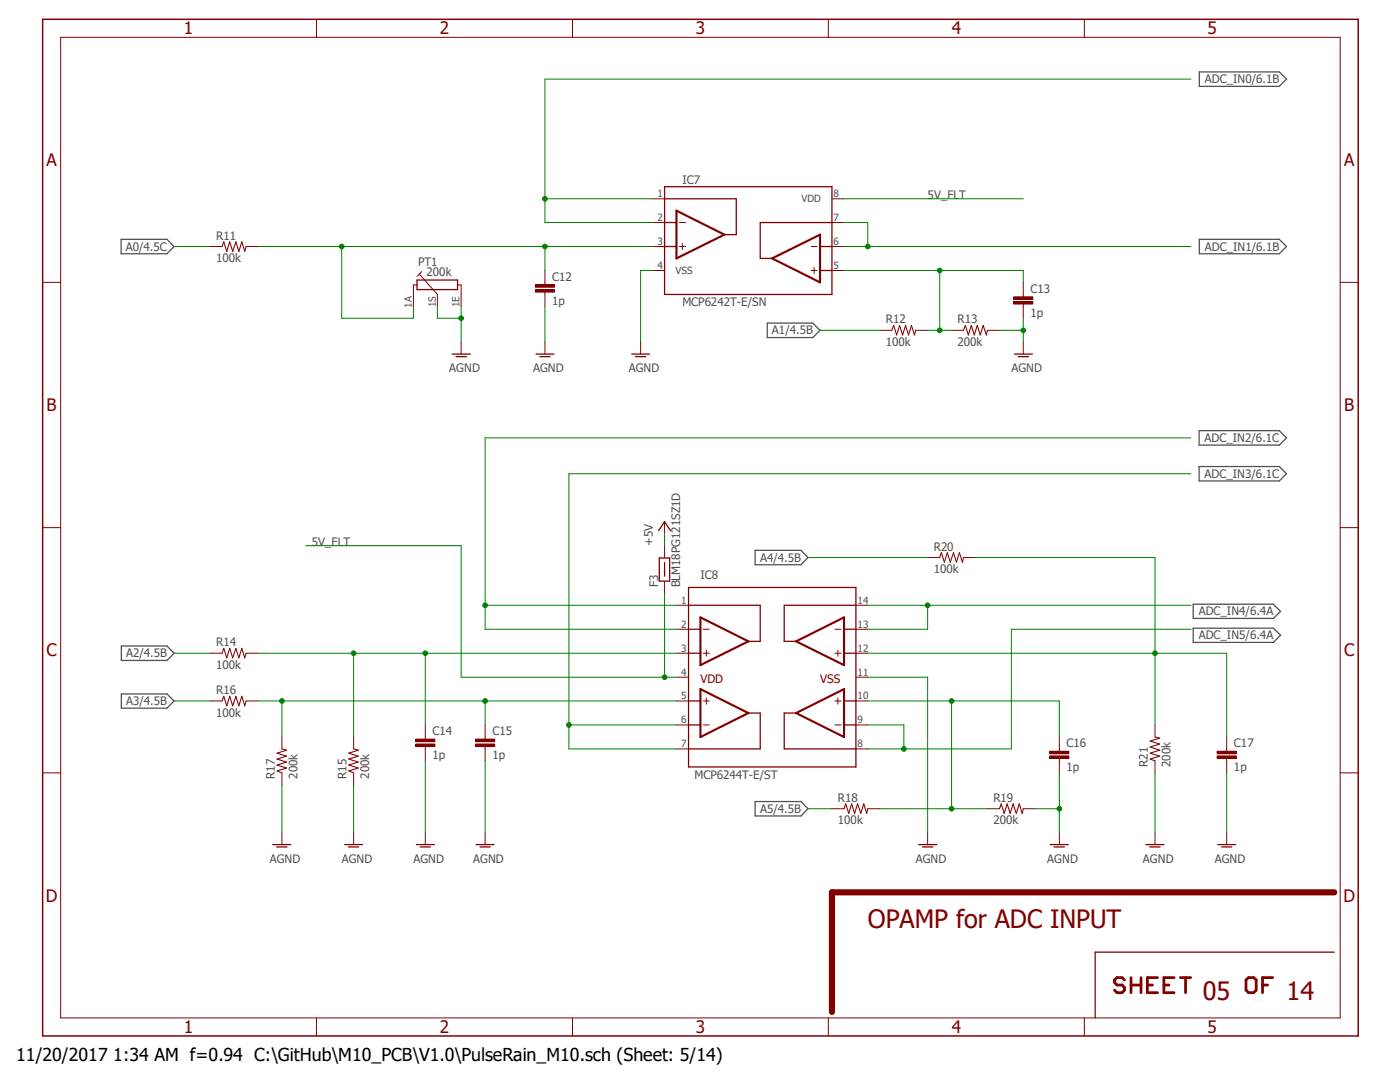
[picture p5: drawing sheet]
<svg xmlns="http://www.w3.org/2000/svg" width="279mm" height="216mm" viewBox="0 0 279 216" stroke-linecap="round" stroke-linejoin="round" font-family="sans-serif">
<path d="M8 3.6l263.4 203.7M271.4 3.6l-263.4 203.7" fill="none" stroke="#fff" stroke-width=".2"/>
<path d="M239.4 14.4h15.9l1.5 1.4-1.5 1.4h-15.9zM24.2 47.8h9.1l1.5 1.4-1.5 1.4h-9.1zM239.4 47.8h15.9l1.5 1.4-1.5 1.4h-15.9zM153.1 64.5h9.1l1.5 1.4-1.5 1.5h-9.1zM239.3 93.1h16l1.5 1.4-1.5 1.5h-16zM239.3 85.9h16l1.5 1.5-1.5 1.4h-16zM150.7 109.8h9.2l1.3 1.5-1.3 1.4h-9.2zM24.2 128.9h9.1l1.5 1.4-1.5 1.5h-9.1zM24.2 138.5h9.1l1.5 1.4-1.5 1.4h-9.1zM238.1 125.3h16l1.5 1.4-1.5 1.5h-16zM238.1 120.6h16l1.5 1.4-1.5 1.4h-16zM150.7 159.9h9.2l1.3 1.5-1.3 1.4h-9.2z" fill="none" stroke="#505050" stroke-width=".25"/>
<path d="M135 42l9.6 4.8-9.6 4.8zM154.1 51.6l9.6-4.8v9.5z" fill="none" stroke="#800000" stroke-width=".42"/>
<g fill="none" stroke="#800000" stroke-width=".2">
<path d="M130.3 39.7h2.3M166 39.7h2.4M83.2 56.9h-.7v4.2M83.7 54.7l3.6 4.1v2.3M83.7 54.7l-.5 .5M84.2 54.2l-.5 .5M91.3 56.9h.7v4.2M108.8 56.3v.6M108.8 58.3v.5M130.3 49.2h2.3M130.3 44.4h2.3M130.3 54h2.3"/>
<path d="M135.6 49.2h1.2M135.6 44.4h1.2M136.2 48.6v1.2M161.9 49.2h1.2M161.9 54h1.2M162.5 53.4v1.2M166 49.2h2.4M166 44.4h2.4M166 54h2.4"/>
</g>
<path d="M132.6 37.3h33.4v21.5h-33.4zM132.6 39.7h14.3v7.1h-2.3M83.2 55.9h8.1v1.9h-8.1zM132.6 49.2h2.4M132.6 44.4h2.4M163.7 49.2h2.3M163.7 54h2.3M166 44.4h-14.3v7.2h2.4" fill="none" stroke="#800000" stroke-width=".25"/>
<path d="M106.8 57.8h3.9v.5h-3.9z" fill-rule="evenodd" fill="#800000"/>
<path d="M106.8 57.8h3.9v.5h-3.9z" fill="none" stroke="#800000" stroke-width=".2"/>
<path d="M106.8 56.8h3.9v.5h-3.9z" fill-rule="evenodd" fill="#800000"/>
<g fill="none" stroke="#800000" stroke-width=".2">
<path d="M41.9 49.2h2.4M49.1 49.2h2.4M106.8 56.8h3.9v.5h-3.9zM108.8 54v2.3M108.8 58.8v2.3M204.2 58.8v.4M92 68.3v2.4M108.8 68.3v2.4M175.6 65.9h2.4M182.8 65.9h2.3M189.9 65.9h2.4M197.1 65.9h2.4"/>
<path d="M204.2 60.7v.4M204.2 68.3v2.4M132.6 104.1v2.4M132.6 108.9v2.4M132.6 116v2.4M41.9 130.3h2.4M49.1 130.3h2.4M135 130.3h2.4M135 125.6h2.4M135 135.1h2.4M135 120.8h2.4M135 139.9h2.4"/>
<path d="M140.4 130.3h1.2M140.4 125.6h1.2M140.4 139.9h1.2M141 129.8v1.1M141 139.3v1.2M166.6 130.3h1.3M166.6 125.6h1.3M166.6 139.9h1.3M167.2 129.8v1.1M167.2 139.3v1.2M170.8 130.3h2.4M170.8 125.6h2.4"/>
<path d="M170.8 135.1h2.4M170.8 120.8h2.4M170.8 139.9h2.4M70.6 147.1v2.3M70.6 154.2v2.4M135 144.7h2.4M135 149.4h2.4M140.4 144.7h1.2M166.6 144.7h1.3M170.8 144.7h2.4M170.8 149.4h2.4M70.6 166.2v2.3"/>
<path d="M185.1 166.2v2.3"/>
</g>
<g fill="none" stroke="#800000" stroke-width=".25">
<path d="M90.3 70.7h3.6M91 71.2h2.1M107 70.7h3.5M107.7 71.2h2.1M202.4 70.7h3.6M203.2 71.2h2.1M131.4 105.9l1.2-1.8 1.2 1.8M131.7 115.9l-.1-4.6h2v4.7h-2M132.6 112.3v2.7M137.4 117.2h33.4v35.8h-33.4zM137.4 130.3h2.4M137.4 125.6h2.4"/>
<path d="M137.4 139.9h2.4M137.4 120.8h14.3v7.2h-2.3M168.4 130.3h2.4M168.4 125.6h2.4M168.4 139.9h2.4M170.8 120.8h-14.3v7.2h2.4M137.4 144.7h2.4M149.4 142.3h2.3v7.1h-14.3M158.9 142.3h-2.4v7.1h14.3M168.4 144.7h2.4M68.8 168.5h3.5M69.6 169h2"/>
<path d="M183.3 168.5h3.6M184.1 169h2.1"/>
</g>
<path d="M44.3 49.2l.4-.9 .6 1.9 .5-1.9 .6 1.9 .7-1.9 .6 1.9 .6-1.9 .6 1.9 .2-1M178 65.9l.4-1 .5 1.9 .6-1.9 .6 1.9 .6-1.9 .6 1.9 .6-1.9 .6 1.9 .3-.9M192.3 65.9l.4-1 .6 1.9 .5-1.9 .6 1.9 .6-1.9 .6 1.9 .6-1.9 .6 1.9 .3-.9M44.3 130.3l.4-.9 .6 1.9 .5-1.9 .6 1.9 .7-1.9 .6 1.9 .6-1.9 .6 1.9 .2-1M70.6 149.4l.9 .3-1.9 .6 1.9 .6-1.9 .6 1.9 .6-1.9 .6 1.9 .5-1.9 .6 1 .4" fill="none" stroke="#800000" stroke-width=".21"/>
<path d="M139.8 123.2l9.6 4.8-9.6 4.7zM139.8 137.5l9.6 4.8-9.6 4.8zM158.9 128l9.5-4.8v9.5zM158.9 142.3l9.5-4.8v9.6z" fill="none" stroke="#800000" stroke-width=".42"/>
<path d="M202.3 60.2h3.8v.5h-3.8z" fill-rule="evenodd" fill="#800000"/>
<path d="M202.3 60.2h3.8v.5h-3.8z" fill="none" stroke="#800000" stroke-width=".2"/>
<path d="M202.3 59.2h3.8v.5h-3.8z" fill-rule="evenodd" fill="#800000"/>
<path d="M202.3 59.2h3.8v.5h-3.8zM204.2 56.3v2.5M204.2 61.1v2.4M84.9 147.1v.4M84.9 149v.4" fill="none" stroke="#800000" stroke-width=".2"/>
<path d="M83 148.5h3.8v.5h-3.8z" fill-rule="evenodd" fill="#800000"/>
<path d="M83 148.5h3.8v.5h-3.8z" fill="none" stroke="#800000" stroke-width=".2"/>
<path d="M83 147.5h3.8v.5h-3.8z" fill-rule="evenodd" fill="#800000"/>
<path d="M41.9 139.9h2.4M49.1 139.9h2.4M83 147.5h3.8v.5h-3.8zM84.9 144.7v2.4M84.9 149.4v2.4M96.8 147.1v.4M96.8 149v.4M84.9 166.2v2.3" fill="none" stroke="#800000" stroke-width=".2"/>
<path d="M83.1 168.5h3.6M83.9 169h2" fill="none" stroke="#800000" stroke-width=".25"/>
<path d="M44.3 139.9l.4-1 .6 1.9 .5-1.9 .6 1.9 .7-1.9 .6 1.9 .6-1.9 .6 1.9 .2-.9" fill="none" stroke="#800000" stroke-width=".21"/>
<path d="M94.9 148.5h3.8v.5h-3.8z" fill-rule="evenodd" fill="#800000"/>
<path d="M94.9 148.5h3.8v.5h-3.8z" fill="none" stroke="#800000" stroke-width=".2"/>
<path d="M94.9 147.5h3.8v.5h-3.8z" fill-rule="evenodd" fill="#800000"/>
<g fill="none" stroke="#800000" stroke-width=".2">
<path d="M56.3 147.1v2.3M56.3 154.2v2.4M94.9 147.5h3.8v.5h-3.8zM96.8 144.7v2.4M96.8 149.4v2.4M211.4 149.4v.5M211.4 151.3v.5M56.3 166.2v2.3M96.8 166.2v2.3M166 161.4h2.4M173.2 161.4h2.4M197.1 161.4h2.4"/>
<path d="M204.2 161.4h2.4M211.4 166.2v2.3"/>
</g>
<path d="M54.4 168.5h3.6M55.2 169h2.1M95 168.5h3.6M95.8 169h2M209.6 168.5h3.6M210.4 169h2" fill="none" stroke="#800000" stroke-width=".25"/>
<path d="M56.3 149.4l.9 .3-1.9 .6 1.9 .6-1.9 .6 1.9 .6-1.9 .6 1.9 .5-1.9 .6 1 .4M168.4 161.4l.4-1 .6 1.9 .6-1.9 .6 1.9 .6-1.9 .6 1.9 .6-1.9 .6 1.9 .2-.9M199.5 161.4l.3-1 .6 1.9 .6-1.9 .6 1.9 .6-1.9 .6 1.9 .6-1.9 .6 1.9 .2-.9" fill="none" stroke="#800000" stroke-width=".21"/>
<path d="M209.5 150.8h3.8v.5h-3.8z" fill-rule="evenodd" fill="#800000"/>
<path d="M209.5 150.8h3.8v.5h-3.8z" fill="none" stroke="#800000" stroke-width=".2"/>
<path d="M209.5 149.9h3.8v.5h-3.8z" fill-rule="evenodd" fill="#800000"/>
<path d="M185.1 111.3h2.4M192.3 111.3h2.4M209.5 149.9h3.8v.5h-3.8zM211.4 147.1v2.3M211.4 151.8v2.4M230.5 144.7v2.4M230.5 151.8v2.4M244.8 149.4v.5M244.8 151.3v.5M230.5 166.2v2.3" fill="none" stroke="#800000" stroke-width=".2"/>
<path d="M187.5 111.3l.4-1 .6 1.9 .6-1.9 .6 1.9 .6-1.9 .6 1.9 .6-1.9 .6 1.9 .2-.9M230.5 147.1l.9 .2-1.9 .6 1.9 .6-1.9 .6 1.9 .6-1.9 .6 1.9 .6-1.9 .6 1 .3" fill="none" stroke="#800000" stroke-width=".21"/>
<path d="M228.7 168.5h3.6M229.4 169h2.1" fill="none" stroke="#800000" stroke-width=".25"/>
<path d="M242.9 150.8h3.8v.5h-3.8z" fill-rule="evenodd" fill="#800000"/>
<path d="M242.9 150.8h3.8v.5h-3.8z" fill="none" stroke="#800000" stroke-width=".2"/>
<path d="M242.9 149.9h3.8v.5h-3.8z" fill-rule="evenodd" fill="#800000"/>
<g fill="none" stroke="#800000" stroke-width=".2">
<path d="M12.1 7.5h255.4v195.6h-255.4zM63.2 3.9v3.6M114.3 3.9v3.6M165.3 3.9v3.6M216.4 3.9v3.6M8.5 56.3h3.6M267.5 56.3h3.6M127.8 68.3v2.4M8.5 105.3h3.6M267.5 105.3h3.6M8.5 154.2h3.6M242.9 149.9h3.8v.5h-3.8z"/>
<path d="M244.8 147.1v2.3M244.8 151.8v2.4M267.5 154.2h3.6M244.8 166.2v2.3M63.2 203.1v3.6M114.3 203.1v3.6M165.3 203.1v3.6M216.4 203.1v3.6"/>
</g>
<path d="M126.1 70.7h3.5M126.8 71.2h2.1M243 168.5h3.6M243.8 169h2M266.3 190h-47.7v13.1" fill="none" stroke="#800000" stroke-width=".25"/>
<path d="M8.5 3.9h262.6v202.8h-262.6z" fill="none" stroke="#800000" stroke-width=".3"/>
<path d="M266.3 178.1h-100.3v23.8" fill="none" stroke="#800000" stroke-width="1.2"/>
<g fill="none" stroke="#800000" stroke-width=".55">
<path d="M224.4 195.5l-.5-.4h-1l-.5 .4v.5l.5 .6h1l.5 .5v.5l-.5 .5h-1l-.5-.5M225.7 196.6h2M225.7 195.1v3M227.7 195.1v3M229 196.6h1M231 195.1h-2v3h2M232.3 196.6h1M234.3 195.1h-2v3h2M235.6 195.1h2M236.6 195.1v3M248.7 195.5l.5-.4h1l.5 .4v2.1l-.5 .5h-1l-.5-.5zM252 196.6h1"/>
<path d="M254 195.1h-2v3"/>
</g>
<path d="M87.3 61.1v2.4h4.7M92 61.1v7.2M108.8 61.1v7.2M132.6 106.5v2.4" fill="none" stroke="#008000" stroke-width=".2"/>
<circle cx="92" cy="63.5" r=".46" fill="#008000"/>
<g fill="none" stroke="#008000" stroke-width=".2">
<path d="M199.5 65.9h4.7M204.2 63.5v4.8"/>
<circle cx="92" cy="63.5" r=".46"/>
</g>
<circle cx="204.2" cy="65.9" r=".46" fill="#008000"/>
<g fill="none" stroke="#008000" stroke-width=".2">
<path d="M173.2 135.1h11.9v31.1M56.3 156.6v9.6M70.6 156.6v9.6M84.9 151.8v14.4M96.8 151.8v14.4M211.4 154.2v12M206.6 161.4h4.8"/>
<circle cx="204.2" cy="65.9" r=".46"/>
</g>
<circle cx="211.4" cy="161.4" r=".46" fill="#008000"/>
<g fill="none" stroke="#008000" stroke-width=".2">
<path d="M130.3 39.7h-21.5v4.7h21.5M130.3 54h-2.5v14.3M230.5 154.2v12M244.8 154.2v12"/>
<circle cx="211.4" cy="161.4" r=".46"/>
</g>
<circle cx="108.8" cy="39.7" r=".46" fill="#008000"/>
<g fill="none" stroke="#008000" stroke-width=".2">
<path d="M237.7 15.8h-128.9v23.9M34.8 49.2h7.1M168.4 54h19.1v11.9M163.7 65.9h11.9M185.1 65.9h4.8"/>
<circle cx="108.8" cy="39.7" r=".46"/>
</g>
<circle cx="187.5" cy="65.9" r=".46" fill="#008000"/>
<g fill="none" stroke="#008000" stroke-width=".2">
<path d="M187.5 54h16.7v2.3"/>
<circle cx="187.5" cy="65.9" r=".46"/>
</g>
<circle cx="187.5" cy="54" r=".46" fill="#008000"/>
<g fill="none" stroke="#008000" stroke-width=".2">
<path d="M168.4 44.4h4.8v4.8M168.4 49.2h69.3"/>
<circle cx="187.5" cy="54" r=".46"/>
</g>
<circle cx="173.2" cy="49.2" r=".46" fill="#008000"/>
<g fill="none" stroke="#008000" stroke-width=".2">
<path d="M61 108.9h31v26.2h43M132.6 118.4v16.7"/>
<circle cx="173.2" cy="49.2" r=".46"/>
</g>
<circle cx="132.6" cy="135.1" r=".46" fill="#008000"/>
<g fill="none" stroke="#008000" stroke-width=".2">
<path d="M168.4 39.7h35.8M51.5 130.3h83.5M70.6 130.3v16.8"/>
<circle cx="132.6" cy="135.1" r=".46"/>
</g>
<circle cx="70.6" cy="130.3" r=".46" fill="#008000"/>
<g fill="none" stroke="#008000" stroke-width=".2">
<path d="M84.9 130.3v14.4"/>
<circle cx="70.6" cy="130.3" r=".46"/>
</g>
<circle cx="84.9" cy="130.3" r=".46" fill="#008000"/>
<g fill="none" stroke="#008000" stroke-width=".2">
<path d="M51.5 139.9h83.5M96.8 139.9v4.8"/>
<circle cx="84.9" cy="130.3" r=".46"/>
</g>
<circle cx="96.8" cy="139.9" r=".46" fill="#008000"/>
<g fill="none" stroke="#008000" stroke-width=".2">
<path d="M56.3 139.9v7.2"/>
<circle cx="96.8" cy="139.9" r=".46"/>
</g>
<circle cx="56.3" cy="139.9" r=".46" fill="#008000"/>
<g fill="none" stroke="#008000" stroke-width=".2">
<path d="M135 144.7h-21.5v4.7h21.5"/>
<circle cx="56.3" cy="139.9" r=".46"/>
</g>
<circle cx="113.5" cy="144.7" r=".46" fill="#008000"/>
<g fill="none" stroke="#008000" stroke-width=".2">
<path d="M237.7 94.5h-124.2v50.2M237.7 87.4h-140.9v38.2h38.2M34.8 130.3h7.1M34.8 139.9h7.1M96.8 120.8h38.2"/>
<circle cx="113.5" cy="144.7" r=".46"/>
</g>
<circle cx="96.8" cy="120.8" r=".46" fill="#008000"/>
<g fill="none" stroke="#008000" stroke-width=".2">
<path d="M51.5 49.2h16.7v14.3h14.3v-2.4"/>
<circle cx="96.8" cy="120.8" r=".46"/>
</g>
<circle cx="68.2" cy="49.2" r=".46" fill="#008000"/>
<g fill="none" stroke="#008000" stroke-width=".2">
<path d="M68.2 49.2h62.1"/>
<circle cx="68.2" cy="49.2" r=".46"/>
</g>
<circle cx="108.8" cy="49.2" r=".46" fill="#008000"/>
<g fill="none" stroke="#008000" stroke-width=".2">
<path d="M108.8 49.2v4.8M173.2 139.9h16.7v21.5M175.6 161.4h21.5"/>
<circle cx="108.8" cy="49.2" r=".46"/>
</g>
<circle cx="189.9" cy="161.4" r=".46" fill="#008000"/>
<g fill="none" stroke="#008000" stroke-width=".2">
<path d="M189.9 139.9h21.5v7.2"/>
<circle cx="189.9" cy="161.4" r=".46"/>
</g>
<circle cx="189.9" cy="139.9" r=".46" fill="#008000"/>
<g fill="none" stroke="#008000" stroke-width=".2">
<path d="M173.2 149.4h28.6M173.2 144.7h7.2v4.7M161.2 161.4h4.8"/>
<circle cx="189.9" cy="139.9" r=".46"/>
</g>
<circle cx="180.4" cy="149.4" r=".46" fill="#008000"/>
<g fill="none" stroke="#008000" stroke-width=".2">
<path d="M194.7 111.3h35.8v33.4M173.2 130.3h57.3M237.7 125.6h-35.9v23.8"/>
<circle cx="180.4" cy="149.4" r=".46"/>
</g>
<circle cx="230.5" cy="130.3" r=".46" fill="#008000"/>
<g fill="none" stroke="#008000" stroke-width=".2">
<path d="M161.2 111.3h23.9M173.2 120.8h64.5M185.1 120.8v4.8h-11.9M230.5 130.3h14.3v16.8"/>
<circle cx="230.5" cy="130.3" r=".46"/>
</g>
<circle cx="185.1" cy="120.8" r=".46" fill="#008000"/>
<circle cx="185.1" cy="120.8" r=".46" fill="none" stroke="#008000" stroke-width=".2"/>
<g font-size="5" fill="#800000">
<text x="173.2" y="185.2">OPAMP for ADC INPUT</text>
<text x="240" y="199.6">05</text>
<text x="256.7" y="199.6">14</text>
</g>
<text font-size="3.6" x="3.2" y="211.7">11/20/2017 1:34 AM f=0.94 C:\GitHub\M10_PCB\V1.0\PulseRain_M10.sch (Sheet: 5/14)</text>
<g font-size="3.4" fill="#800000">
<text x="36.7" y="6.9">1</text>
<text x="87.8" y="6.9">2</text>
<text x="138.9" y="6.9">3</text>
<text x="190" y="6.9">4</text>
<text x="241" y="6.9">5</text>
<text x="9.3" y="33.1">A</text>
<text x="268.3" y="33.1">A</text>
<text x="9.3" y="82">B</text>
<text x="268.3" y="82">B</text>
<text x="9.3" y="131">C</text>
<text x="268.3" y="131">C</text>
<text x="9.1" y="179.9">D</text>
<text x="268.1" y="179.9">D</text>
<text x="36.7" y="206.2">1</text>
<text x="87.8" y="206.2">2</text>
<text x="138.9" y="206.2">3</text>
<text x="190" y="206.2">4</text>
<text x="241" y="206.2">5</text>
</g>
<g font-size="2.3" fill="#505050">
<text x="240.5" y="16.6">ADC_IN0/6.1B</text>
<text x="136.2" y="36.7">IC7</text>
<text x="185.1" y="39.7">5V_FLT</text>
<text x="43.1" y="47.8">R11</text>
<text x="25.1" y="50">A0/4.5C</text>
<text x="43.1" y="52.3">100k</text>
<text x="83.4" y="53">PT1</text>
<text x="240.5" y="50">ADC_IN1/6.1B</text>
<text x="85.1" y="55.2">200k</text>
<text x="110.2" y="56">C12</text>
<text x="205.7" y="58.4">C13</text>
<text x="110.2" y="60.8">1p</text>
<text x="136.2" y="61.1">MCP6242T-E/SN</text>
<text x="176.8" y="64.5">R12</text>
<text x="191.1" y="64.5">R13</text>
<text x="205.7" y="63.2">1p</text>
<text x="154.1" y="66.7">A1/4.5B</text>
<text x="176.8" y="69">100k</text>
<text x="191.1" y="69">200k</text>
<text x="89.7" y="74.3">AGND</text>
<text x="106.4" y="74.3">AGND</text>
<text x="125.5" y="74.3">AGND</text>
<text x="201.8" y="74.3">AGND</text>
<text x="240.4" y="88.2">ADC_IN2/6.1C</text>
<text x="240.4" y="95.4">ADC_IN3/6.1C</text>
<text x="62.2" y="108.9">5V_FLT</text>
<text x="130.3" y="108.9" transform="rotate(-90 130.3 108.9)">+5V</text>
<text x="151.7" y="112.1">A4/4.5B</text>
<text x="186.4" y="109.9">R20</text>
<text x="131.3" y="117.2" transform="rotate(-90 131.3 117.2)">F3</text>
<text x="135.7" y="117.2" transform="rotate(-90 135.7 117.2)">BLM18PG121SZ1D</text>
<text x="139.8" y="115.4">IC8</text>
<text x="186.4" y="114.3">100k</text>
<text x="239.2" y="122.8">ADC_IN4/6.4A</text>
<text x="25.1" y="131.2">A2/4.5B</text>
<text x="43.1" y="128.9">R14</text>
<text x="239.2" y="127.6">ADC_IN5/6.4A</text>
<text x="43.1" y="133.4">100k</text>
<text x="25.1" y="140.7">A3/4.5B</text>
<text x="43.1" y="143">100k</text>
<text x="43.1" y="138.5">R16</text>
<text x="86.3" y="146.7">C14</text>
<text x="98.3" y="146.7">C15</text>
<text x="212.8" y="149.1">C16</text>
<text x="246.3" y="149.1">C17</text>
<text x="54.8" y="155.4" transform="rotate(-90 54.8 155.4)">R17</text>
<text x="59.4" y="155.4" transform="rotate(-90 59.4 155.4)">200k</text>
<text x="69.2" y="155.4" transform="rotate(-90 69.2 155.4)">R15</text>
<text x="73.7" y="155.4" transform="rotate(-90 73.7 155.4)">200k</text>
<text x="86.3" y="151.5">1p</text>
<text x="98.3" y="151.5">1p</text>
<text x="138.6" y="155.4">MCP6244T-E/ST</text>
<text x="212.8" y="153.8">1p</text>
<text x="229.1" y="153" transform="rotate(-90 229.1 153)">R21</text>
<text x="233.6" y="153" transform="rotate(-90 233.6 153)">200k</text>
<text x="246.3" y="153.8">1p</text>
<text x="167.2" y="160">R18</text>
<text x="198.3" y="160">R19</text>
<text x="151.7" y="162.2">A5/4.5B</text>
<text x="167.2" y="164.5">100k</text>
<text x="198.3" y="164.5">200k</text>
<text x="53.8" y="172.1">AGND</text>
<text x="68.2" y="172.1">AGND</text>
<text x="82.5" y="172.1">AGND</text>
<text x="94.4" y="172.1">AGND</text>
<text x="182.8" y="172.1">AGND</text>
<text x="209" y="172.1">AGND</text>
<text x="228.1" y="172.1">AGND</text>
<text x="242.4" y="172.1">AGND</text>
</g>
<g font-size="2.3" fill="#800000">
<text x="139.8" y="136.3">VDD</text>
<text x="163.7" y="136.3">VSS</text>
</g>
<g font-size="2" fill="#505050">
<text x="131.2" y="39.3">1</text>
<text x="159.9" y="40.4">VDD</text>
<text x="166.4" y="39.3">8</text>
<text x="131.2" y="44.1">2</text>
<text x="166.4" y="44.1">7</text>
<text x="131.2" y="48.9">3</text>
<text x="131.2" y="53.6">4</text>
<text x="166.4" y="48.9">6</text>
<text x="166.4" y="53.6">5</text>
<text x="134.8" y="54.7">VSS</text>
<text x="82.2" y="61.4" transform="rotate(-90 82.2 61.4)">1A</text>
<text x="87" y="61.3" transform="rotate(-90 87 61.3)">1S</text>
<text x="91.7" y="61.3" transform="rotate(-90 91.7 61.3)">1E</text>
<text x="136" y="125.2">2</text>
<text x="136" y="120.5">1</text>
<text x="171.2" y="125.2">13</text>
<text x="171.2" y="120.5">14</text>
<text x="136" y="130">3</text>
<text x="171.2" y="130">12</text>
<text x="136" y="134.8">4</text>
<text x="171.2" y="134.8">11</text>
<text x="136" y="139.6">5</text>
<text x="171.2" y="139.6">10</text>
<text x="136" y="144.3">6</text>
<text x="136" y="149.1">7</text>
<text x="171.2" y="144.3">9</text>
<text x="171.2" y="149.1">8</text>
</g>
</svg>
